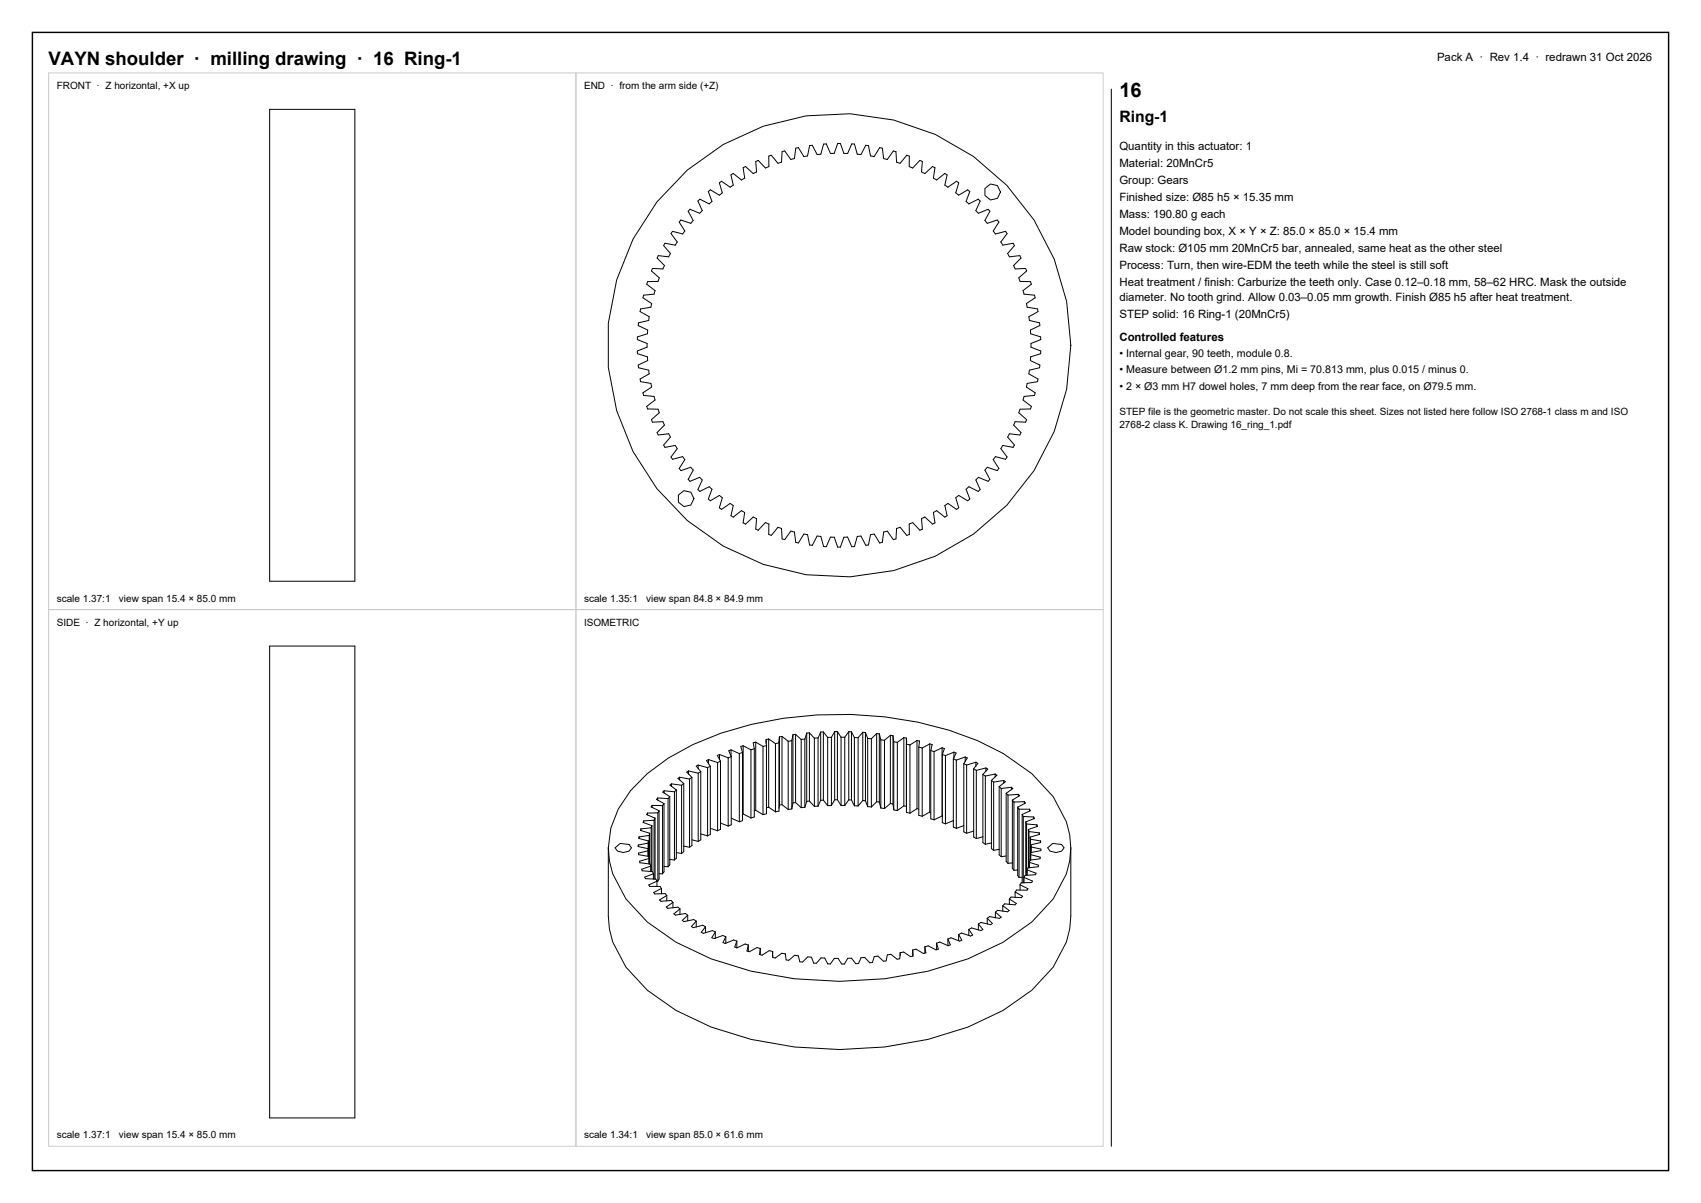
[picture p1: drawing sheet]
<svg xmlns="http://www.w3.org/2000/svg" width="420mm" height="297mm" viewBox="0 0 420 297" stroke-linecap="round" stroke-linejoin="round" font-family="sans-serif">
<path d="M8 8h404v281h-404z" fill="none" stroke="#000" stroke-width=".35"/>
<path d="M12 18h130.2v132.5h-130.2zM142.2 18h130.2v132.5h-130.2zM12 150.5h130.2v132.5h-130.2zM142.2 150.5h130.2v132.5h-130.2z" fill="none" stroke="#ccc" stroke-width=".25"/>
<g fill="none" stroke="#000" stroke-width=".25">
<path d="M66.6 27h21v116.5h-21zM274.4 22v261M172.3 49.6l.5-.4 2.3 1.1 .7-.6-.9-2.4 .5-.4 2.2 1.3 .8-.6-.8-2.5 .6-.4 2.1 1.5 .7-.5-.5-2.5 .6-.4 2 1.6 .8-.4-.4-2.6 .6-.3 1.9 1.8 .8-.5-.2-2.5 .6-.3 1.8 1.9 .8-.4v-2.6l.6-.2 1.7 2 .9-.3 .1-2.5 .7-.2 1.5 2.1 .9-.3 .3-2.5 .6-.2 1.4 2.3 .9-.2 .5-2.5 .7-.1 1.2 2.3 .9-.1 .7-2.5 .6-.1 1.1 2.4h.9l.8-2.5h.7l.9 2.5h.9l1-2.4 .7 .1 .7 2.5 .9 .1 1.2-2.3 .6 .1 .5 2.5 1 .2 1.3-2.3 .7 .2 .3 2.5 .9 .3 1.5-2.1 .6 .2 .2 2.5 .9 .3 1.6-2 .6 .2v2.6l.9 .4 1.7-1.9 .6 .3-.2 2.5 .9 .5 1.9-1.8 .6 .3-.4 2.6 .8 .4 2-1.6 .6 .4-.6 2.5 .8 .5 2.1-1.5 .5 .4-.7 2.5 .7 .6 2.2-1.3 .6 .4-1 2.4 .7 .6 2.3-1.1 .5 .4-1.1 2.4 .7 .7 2.4-1 .4 .5-1.2 2.2 .6 .7 2.4-.8 .4 .5-1.4 2.2 .6 .8 2.5-.7 .4 .6-1.6 2 .5 .8 2.6-.5 .3 .6-1.7 2 .4 .8 2.6-.3 .3 .6-1.8 1.8 .4 .9 2.5-.1 .3 .6-1.9 1.7 .3 .9h2.6l.2 .7-2.1 1.5 .3 .9 2.5 .3 .2 .6-2.2 1.4 .2 .9 2.6 .5 .1 .6-2.3 1.3 .2 .9 2.5 .6 .1 .7-2.4 1.1 .1 .9 2.5 .8v.6l-2.4 1v.9l2.4 1v.6l-2.5 .8-.1 .9 2.4 1.1-.1 .7-2.5 .6-.2 .9 2.3 1.3-.1 .6-2.6 .5-.2 .9 2.2 1.4-.2 .6-2.5 .3-.3 .9 2.1 1.5-.2 .7h-2.6l-.3 .9 1.9 1.7-.3 .6-2.5-.1-.4 .9 1.8 1.8-.3 .6-2.6-.3-.4 .8 1.7 2-.3 .6-2.6-.5-.5 .8 1.6 2-.4 .6-2.5-.7-.6 .8 1.4 2.2-.4 .5-2.4-.8-.6 .7 1.2 2.2-.4 .5-2.4-1-.7 .7 1.1 2.4-.5 .4-2.3-1.1-.7 .6 1 2.4-.6 .4-2.2-1.3-.7 .6 .7 2.5-.5 .4-2.1-1.5-.8 .5 .6 2.5-.6 .4-2-1.6-.8 .4 .4 2.6-.6 .3-1.9-1.8-.9 .5 .2 2.5-.6 .3-1.7-1.9-.9 .4v2.6l-.6 .2-1.6-2-.9 .3-.2 2.5-.6 .2-1.5-2.1-.9 .3-.3 2.5-.7 .2-1.3-2.3-1 .2-.5 2.5-.6 .1-1.2-2.3-.9 .1-.7 2.5-.7 .1-1-2.4h-.9l-.9 2.5h-.7l-.8-2.5h-.9l-1.1 2.4-.6-.1-.7-2.5-.9-.1-1.2 2.3-.7-.1-.5-2.5-.9-.2-1.4 2.3-.6-.2-.3-2.5-.9-.3-1.5 2.1-.7-.2-.1-2.5-.9-.3-1.7 2-.6-.2v-2.6l-.8-.4-1.8 1.9-.6-.3 .2-2.5-.8-.5-1.9 1.8-.6-.3 .4-2.6-.8-.4-2 1.6-.6-.4 .5-2.5-.7-.5-2.1 1.5-.6-.4 .8-2.5-.8-.6-2.2 1.3-.5-.4 .9-2.4-.7-.6-2.3 1.1-.5-.4 1.1-2.4-.6-.7-2.4 1-.5-.5 1.3-2.2-.6-.7-2.5 .8-.4-.5 1.4-2.2-.5-.8-2.5 .7-.4-.6 1.5-2-.5-.8-2.5 .5-.3-.6 1.6-2-.4-.8-2.6 .3-.3-.6 1.9-1.8-.4-.9-2.6 .1-.2-.6 1.9-1.7-.3-.9h-2.6l-.2-.7 2-1.5-.2-.9-2.6-.3-.2-.6 2.2-1.4-.2-.9-2.5-.5-.2-.6 2.3-1.3-.1-.9-2.5-.6-.1-.7 2.3-1.1v-.9l-2.5-.8v-.6l2.4-1v-.9l-2.4-1v-.6l2.5-.8v-.9l-2.3-1.1 .1-.7 2.5-.6 .1-.9-2.3-1.3 .2-.6 2.5-.5 .2-.9-2.2-1.4 .2-.6 2.6-.3 .2-.9-2-1.5 .2-.7h2.6l.3-.9-1.9-1.7 .2-.6 2.6 .1 .4-.9-1.9-1.8 .3-.6 2.6 .3 .4-.8-1.6-2 .3-.6 2.5 .5 .5-.8-1.5-2 .4-.6 2.5 .7 .5-.8-1.4-2.2 .4-.5 2.5 .8 .6-.7-1.3-2.2 .5-.5 2.4 1 .6-.7zM243.2 46.5l1.4-1.1 1.7 .4 .7 1.6-.7 1.6-1.7 .4-1.4-1.1zM167.5 122.2l1.4-1.1 1.7 .4 .7 1.6-.7 1.6-1.7 .4-1.4-1.1zM66.6 159.5h21v116.5h-21zM161 198.8l2.6 .1M161 198.8l-.2 .4 1.9 1M161 198.8v.5M162.4 197l2.6 .2M162.4 197l-.3 .4 1.8 1M162.4 197v.5"/>
<path d="M163.6 198.9v16.8M163.9 198.4v16.8l-.3 .5M163.9 198.4l-.3 .5M164 195.2l2.5 .3M164 195.2l-.3 .4 1.7 1.1M164 195.2v.6M165 197.2v16.8M165.4 196.7v16.8l-.4 .5M165.4 196.7l-.4 .5M165.8 193.5l2.5 .4M165.8 193.5l-.4 .3 1.6 1.2M165.8 193.5v.6"/>
<path d="M166.5 195.5v16.8M167 195v16.9l-.5 .4M167 195l-.5 .5M167.8 191.9l2.5 .4M167.8 191.9l-.4 .3 1.4 1.2M167.8 191.9v.7M168.3 193.9v16.8M168.8 193.4v16.9l-.5 .4M168.8 193.4l-.5 .5M170 190.3l2.4 .6M170 190.3l-.4 .3 1.2 1.3M170 190.3v.8"/>
<path d="M170.3 192.3v16.9M170.8 191.9v16.9l-.5 .4M170.8 191.9l-.5 .4M172.4 188.9l2.3 .6M172.4 188.9l-.5 .3 1.1 1.3M172.4 188.9v.9M172.4 190.9v16.8M173 190.5v16.8l-.6 .4M173 190.5l-.6 .4M174.7 189.5v16.9M174.9 187.5l2.3 .8M174.9 187.5l-.5 .3 1 1.4"/>
<path d="M174.9 187.5v1.1M175.4 189.2v16.8l-.7 .4M175.4 189.2l-.7 .3M177.2 188.3v16.8M177.7 186.3l2.1 .8M177.7 186.3l-.6 .2 .8 1.4M177.7 186.3v1.3M177.9 187.9v16.9l-.7 .3M177.9 187.9l-.7 .4M179.8 187.1v16.8M180.5 185.1l2 .9M180.5 185.1l-.6 .2 .7 1.5"/>
<path d="M180.5 185.1v1.6M180.6 186.8v16.8l-.8 .3M180.6 186.8l-.8 .3M182.5 186v16.9M183.3 185.8v16.8l-.8 .3M183.3 185.8l-.8 .2M183.5 184.1l1.9 1M183.5 184.1l-.6 .2 .4 1.5M183.5 184.1v16.9M185.4 185.1v16.8M186.2 184.9v16.8l-.8 .2M186.2 184.9l-.8 .2"/>
<path d="M186.6 183.2l1.8 1.1M186.6 183.2l-.6 .2 .2 1.5M186.6 183.2v16.9M188.4 184.3v16.8M189.2 182.6v1.5M189.2 182.6v.9M189.2 184.1v16.8l-.8 .2M189.2 184.1l-.8 .2M189.8 199.3l-.6 .1M189.8 199.3l1.7 1.1M189.8 182.4l1.7 1.2M189.8 182.4l-.6 .2"/>
<path d="M189.8 182.4v16.9M191.5 183.6v16.8M192.3 183.4v16.8l-.8 .2M192.3 183.4l-.8 .2M192.4 198.8l-.1 .8M192.4 181.9l-.1 1.5M192.4 181.9v16.9M193.1 198.6l-.7 .2M193.1 198.6l1.5 1.2M193.1 181.8l1.5 1.2M193.1 181.8l-.7 .1M193.1 181.8v16.8"/>
<path d="M194.6 183v16.8M195.5 199.7l-.9 .1M195.5 182.9l-.9 .1M195.5 182.9v16.8M195.8 198.2l-.3 1.5M195.8 181.4l-.3 1.5M195.8 181.4v16.8M196.4 198.1l-.6 .1M196.4 198.1l1.4 1.3M196.4 181.3l1.4 1.3M196.4 181.3l-.6 .1M196.4 181.3v16.8"/>
<path d="M197.8 182.6v16.8M198.7 199.3l-.9 .1M198.7 182.5l-.9 .1M198.7 182.5v16.8M199.2 197.8l-.5 1.5M199.2 181l-.5 1.5M199.2 181v16.8M199.9 197.8h-.7M199.9 197.8l1.2 1.3M199.9 180.9l1.2 1.3M199.9 180.9l-.7 .1M199.9 180.9v16.9"/>
<path d="M201.1 182.2v16.9M202 199l-.9 .1M202 182.2h-.9M202 182.2v16.8M202.6 197.6l-.6 1.4M202.6 180.7l-.6 1.5M202.6 180.7v16.9M203.3 197.5l-.7 .1M203.3 197.5l1.1 1.4M203.3 180.7l1.1 1.4M203.3 180.7h-.7M203.3 180.7v16.8"/>
<path d="M204.4 182.1v16.8M205.3 198.9h-.9M205.3 182l-.9 .1M205.3 182v16.9M206.1 197.5l-.8 1.4M206.1 180.6l-.8 1.4M206.1 180.6v16.9M206.8 197.5h-.7M206.8 197.5l.9 1.3M206.8 180.6l.9 1.4M206.8 180.6h-.7M206.8 180.6v16.9"/>
<path d="M207.7 198.8l.9 .1M207.7 182h.9M207.7 182v16.8M208.6 182v16.9M209.6 197.5l-1 1.4M209.6 197.5h.6M209.6 180.6l.6 .1M209.6 180.6l-1 1.4M209.6 180.6v16.9M210.2 197.5l.8 1.4M210.2 180.7l.8 1.4M210.2 180.7v16.8"/>
<path d="M211 198.9l.9 .1M211 182.1h.9M211 182.1v16.8M211.9 182.1v16.9M213 197.6l-1.1 1.4M213 197.6l.7 .1M213 180.8h.7M213 180.8l-1.1 1.3M213 180.8v16.8M213.7 197.7l.5 1.4M213.7 180.8l.5 1.5M213.7 180.8v16.9"/>
<path d="M214.2 199.1l1 .1M214.2 182.3l1 .1M214.2 182.3v16.8M215.2 182.4v16.8M216.5 197.9l-1.3 1.3M216.5 197.9l.6 .1M216.5 181.1l.6 .1M216.5 181.1l-1.3 1.3M216.5 181.1v16.8M217.1 198l.4 1.5M217.1 181.2l.4 1.4M217.1 181.2v16.8"/>
<path d="M217.5 199.5l.9 .1M217.5 182.6l.9 .2M217.5 182.6v16.9M218.4 182.8v16.8M219.8 198.4l-1.4 1.2M219.8 198.4l.7 .1M219.8 181.5l.7 .1M219.8 181.5l-1.4 1.3M219.8 181.5v16.9M220.5 198.5l.2 1.4M220.5 181.6l.2 1.5M220.5 181.6v16.9"/>
<path d="M220.7 183.1v16.9l.9 .1M220.7 183.1l.9 .2M221.6 183.3v16.8M223.2 199l-1.6 1.1M223.2 199l.6 .2M223.2 182.1l.6 .1M223.2 182.1l-1.6 1.2M223.2 182.1v16.9M223.8 182.2v18.4l.9 .2M223.8 182.2v1.5l.9 .2M224.7 183.9v16.9M226.4 199.7l-1.7 1.1"/>
<path d="M226.4 199.7l.5 .1M226.4 182.8l.6 .2M226.4 182.8l-1.7 1.1M226.4 182.8v16.9M226.9 184.5v16.8l.8 .2M226.9 184.5l.8 .2M227 183l-.1 1.5M227 183v.2M227.7 184.7v16.8M229.6 183.7l.6 .1-.4 1.5M229.6 183.7l-1.9 1M229.6 183.7v16.8"/>
<path d="M229.8 185.3v16.8l.8 .3M229.8 185.3l.8 .3M230.6 185.6v16.8M232.6 184.6l.6 .2-.5 1.5M232.6 184.6l-2 1M232.6 184.6v16.8M232.7 186.3v16.8l.7 .3M232.7 186.3l.7 .3M233.4 186.6v16.8M235.4 187.3v16.9l.7 .3M235.4 187.3l.7 .4M235.5 185.7l.6 .2-.7 1.4"/>
<path d="M235.5 185.7l-2.1 .9M235.5 185.7v1.4M236.1 187.7v16.8M238 188.5v16.9l.7 .3M238 188.5l.7 .4M238.3 186.9l.5 .2-.8 1.4M238.3 186.9l-2.2 .8M238.3 186.9v1.1M238.7 188.9v16.8M240.4 189.8v16.9l.7 .3M240.4 189.8l.7 .4M241 188.2l.4 .3-1 1.3"/>
<path d="M241 188.2l-2.3 .7M241 188.2v1M241.1 190.2v16.8M242.7 191.2v16.8l.6 .4M242.7 191.2l.6 .4M243.3 191.6v16.8M243.4 189.6l.5 .3-1.2 1.3M243.4 189.6l-2.3 .6M243.4 189.6v.8M244.8 192.7v16.8l.5 .4M244.8 192.7l.5 .4M245.3 193.1v16.8"/>
<path d="M245.7 191.1l-2.4 .5M245.7 191.1l.4 .3-1.3 1.3M245.7 191.1v.7M246.7 194.2v16.9l.5 .4M246.7 194.2l.5 .5M247.2 194.7v16.8M247.8 192.7l-2.5 .4M247.8 192.7l.4 .3-1.5 1.2M247.8 192.7v.7M248.4 195.8v16.9l.5 .4M248.4 195.8l.5 .5M248.9 196.3v16.8"/>
<path d="M249.7 194.4l-2.5 .3M249.7 194.4l.4 .3-1.7 1.1M249.7 194.4v.6M250 197.5v16.9l.4 .5M250 197.5l.4 .5M250.4 198v16.9M251.3 199.3v16.8l.3 .5M251.3 199.3l.3 .5M251.4 196.1l-2.5 .2M251.4 196.1l.3 .4-1.7 1M251.4 196.1v.6M251.6 199.8h2.6"/>
<path d="M251.6 199.8v16.8M252.9 197.9l-2.5 .1M252.9 197.9l.3 .4-1.9 1M252.9 197.9v.5M254.2 199.8l.2 .3-2 1M254.2 199.8v.5M150.2 209.3v16.8l.3 3.3 .8 3.2 3.2 6.2 5.3 5.7 7.1 5 8.7 4.1a93.3 93.3 0 0 0 63.4 0l8.7-4.1 7.1-5 5.3-5.7 3.2-6.2 .8-3.2 .3-3.3v-16.8M150.2 209.3l.6-4.8 1.9-4.8 3-4.5a49.5 49.5 0 0 1 22.2-14.2 93.1 93.1 0 0 1 63.4 1.8l6.4 3.2 7.1 5 5.3 5.7 3.2 6.2 .8 3.2 .3 3.2M150.2 209.3l.3 3.2 .8 3.2 3.2 6.2 5.3 5.7 7.1 5 8.7 4.1a93.3 93.3 0 0 0 63.4 0l8.7-4.1 7.1-5 5.3-5.7 3.2-6.2 .8-3.2 .3-3.2M151.9 209.3l1.2-1.1 2.2 .3 .6 .8-.6 .8-1.4 .4-1.4-.4zM157.8 206.6v.4l2.3 .6M157.8 206.6v.4"/>
<path d="M158.3 204.6l-.1 .4 2.2 .7M158.3 204.6v.4M158.9 202.7l-.1 .3 2.2 .8M158.9 202.7v.4M159.9 200.7l-.2 .4 2 .9M159.9 200.7v.5M160 210.1l-2.4 .5 .1 .4 2.4 .4M160 210.1v1.3M160.1 208.1l-2.5 .5v.4l2.4 .5v.6M160.1 208.1v3.3M160.1 207.6v.5M160.1 207.6v3.8"/>
<path d="M160.1 211.4l.1 .6M160.2 212l-2.3 .6 .1 .4 2.5 .3 .2 .5M160.2 212v1.3M160.3 206.2l-2.5 .4M160.3 206.2v7.1M160.4 205.7l-.1 .5M160.4 205.7v7.6M160.7 213.8l-2.3 .8 .2 .4 2.5 .2 .2 .5M160.7 213.8v1.4M160.8 204.4l-2.5 .2M160.8 204.4v10.8M161 203.8l-.2 .6"/>
<path d="M161 203.8v11.4M161.3 215.7l-2.1 .9 .2 .3 2.5 .1 .3 .5M161.3 215.7v1.3M161.5 202.5l-2.6 .2M161.5 202.5v14.5M161.7 202l-.2 .5M161.7 202v15M162.2 217.5h.2M162.2 217.5l-2 1 .2 .3h2.6l.3 .5M162.2 217.5v1.4M162.4 200.7h-2.5M162.4 200.7v16.8"/>
<path d="M162.7 200.2v16.8l-.3 .5M162.7 215.7h.9M162.7 200.2l-.3 .5M163.3 219.3l-1.9 1 .3 .4 2.5-.1 .4 .5M163.3 219.3v1.4M163.9 213.9l1.1 .1M165.4 212.2l1.1 .1M167 210.5l1.3 .2M168.8 208.9l1.5 .3M170.8 207.3l1.6 .4M173 205.9l1.7 .5M175.4 204.5l1.8 .6"/>
<path d="M177.9 203.2l1.9 .7M180.6 202l1.9 .9M183.5 201h-.2M183.5 201l1.9 .9M186.6 200.1l-.4 .1M186.6 200.1l1.8 1M229.6 200.5l-1.9 1M229.6 200.5l.2 .1M232.6 201.4l-2 1M232.6 201.4l.1 .1M235.4 202.6l-2 .8M238 203.8l-1.9 .7"/>
<path d="M240.4 205.2l-1.7 .5M242.7 206.6l-1.6 .4M244.8 208.1l-1.5 .3M246.7 209.7l-1.4 .2M248.4 211.3l-1.2 .2M250 213l-1.1 .1M251.3 214.8l-.9 .1M251.9 218.5l1.9 .9-.2 .4-2.6-.1-.3 .5M251.9 218.5v1.3M252.4 216.6h-.8M252.4 201.1v16.9M252.4 201.1l.3 .5"/>
<path d="M252.7 201.6l2.5 .1M252.7 201.6v16.4M252.9 216.6l2 .9-.2 .4h-2.5l-.3 .6M252.9 216.6v1.4M253.3 202.9l.2 .5M253.3 202.9v13.2M253.5 203.4l2.5 .2M253.5 203.4v12.7M253.6 214.8l2.2 .8-.1 .4-2.6 .1-.2 .5M253.6 214.8v1.3M253.9 204.8l.2 .5M253.9 204.8v9.5"/>
<path d="M254.1 205.3l2.5 .3M254.1 205.3v8.9M254.2 212.9l2.2 .7-.1 .4-2.5 .3-.2 .5M254.2 212.9v1.3M254.4 206.7l.1 .5M254.4 206.7v5.7M254.5 207.2l2.4 .4M254.5 207.2v5.2M254.5 211l2.3 .6v.4l-2.5 .4-.1 .5M254.5 211v1.4M254.5 210.5v.5M254.6 208.6v1.9"/>
<path d="M254.6 208.6v.5l2.4 .5v.4l-2.5 .5M255.2 201.7l.2 .4-2.1 .8M255.2 201.7v.4M256 203.6l.2 .4-2.3 .8M256 203.6v.5M256.6 205.6l.1 .4-2.3 .7M256.6 205.6v.4M256.9 207.6l.1 .4-2.4 .6M256.9 207.6v.4M258.7 209.3l1.2-1.1 2.2 .3 .6 .8-.6 .8-1.4 .4-1.4-.4zM164.6 221.1l-1.7 1.1 .3 .3 2.5-.2 .5 .5M164.6 221.1v1.3"/>
<path d="M166.2 222.8l-1.7 1.1 .4 .4 2.5-.3 .5 .4M166.2 222.8v1.3M167.9 224.4l-1.5 1.2 .4 .3 2.5-.4 .5 .5M167.9 224.4v1.4M169.8 226l-1.3 1.2 .4 .3 2.4-.5 .6 .4M169.8 226v1.4M171.9 227.4l-1.2 1.3 .5 .3 2.3-.6 .7 .4M171.9 227.4v1.5M174.2 228.8l-1 1.4 .4 .2 2.3-.7 .7 .4M174.2 228.8v1.5M176.6 230.1l-.8 1.4 .5 .2 2.2-.7 .7 .3M176.6 230.1v1.5"/>
<path d="M179.2 231.3l-.7 1.4 .6 .2 2.1-.8 .7 .3M179.2 231.3v1.6M181.9 232.4l-.5 1.4 .6 .2 2-.9 .8 .2M181.9 232.4v1.6M184.8 233.3l-.4 1.5 .6 .2 1.9-1.1 .8 .3M184.8 233.3v1.6M187.7 234.2l-.1 1.5 .6 .1 1.7-1.1 .9 .2M187.7 234.2v1.5M190.8 234.9v1.5l.6 .1 1.6-1.2 .9 .2M190.8 234.9v1.4M193.9 235.5v.1M222.3 235.2l-.1 1.5-.7 .1-1.5-1.2-.9 .2-.3 1.4-.6 .1-1.4-1.2-.9 .1-.5 1.4-.7 .1-1.2-1.3h-.9l-.6 1.5h-.7l-1.1-1.3h-.9l-.8 1.4h-.7l-.9-1.4h-.9l-1 1.4h-.6l-.8-1.5h-.9l-1.1 1.3h-.7l-.5-1.5-1-.1-1.3 1.3-.6-.1-.4-1.4-.9-.1-1.4 1.2-.7-.1-.2-1.5"/>
<path d="M222.3 235.2v.7M225.4 234.5v1.5l-.6 .2-1.7-1.2-.8 .2M225.4 234.5v1.6M228.4 233.8l.2 1.4-.6 .2-1.8-1.1-.8 .2M228.4 233.8v1.5M231.3 232.9l.8-.3 2 .9M231.3 232.9l.4 1.4-.6 .2-1.9-1-.8 .3M231.3 232.9v1.6M234 231.8l.7 1.5-.6 .2M234 231.8v1.7M236.7 230.7l.8 1.4-.6 .2-2.1-.8-.8 .3M236.7 230.7v1.6"/>
<path d="M239.2 229.5l1 1.3-.5 .3-2.3-.7-.7 .3M239.2 229.5v1.5M241.6 228.1l1.1 1.4-.5 .2-2.3-.6-.7 .4M241.6 228.1v1.5M243.8 226.7l1.2 1.3-.4 .3-2.4-.6-.6 .4M243.8 226.7v1.4M245.8 225.2l1.4 1.2-.4 .3-2.5-.4-.5 .4M245.8 225.2v1.4M247.6 223.6l1.6 1.2-.4 .3-2.5-.3-.5 .4M247.6 223.6v1.4M249.2 221.9l1.7 1.2-.3 .3-2.5-.3-.5 .5M249.2 221.9v1.4"/>
<path d="M250.7 220.2l1.8 1.1-.3 .3-2.6-.1-.4 .4M250.7 220.2v1.4"/>
<circle cx="207.2" cy="85.2" r="57.2"/>
</g>
<text font-size="4.9" x="276.4" y="24">16</text>
<text font-size="4.6" x="12" y="16">VAYN shoulder · milling drawing · 16 Ring-1</text>
<text font-size="3.9" x="276.4" y="30">Ring-1</text>
<g font-size="2.8">
<text x="354.8" y="15">Pack A · Rev 1.4 · redrawn 31 Oct 2026</text>
<text x="276.4" y="37">Quantity in this actuator: 1</text>
<text x="276.4" y="41.2">Material: 20MnCr5</text>
<text x="276.4" y="45.4">Group: Gears</text>
<text x="276.4" y="49.6">Finished size: Ø85 h5 × 15.35 mm</text>
<text x="276.4" y="53.8">Mass: 190.80 g each</text>
<text x="276.4" y="58">Model bounding box, X × Y × Z: 85.0 × 85.0 × 15.4 mm</text>
<text x="276.4" y="62.2">Raw stock: Ø105 mm 20MnCr5 bar, annealed, same heat as the other steel</text>
<text x="276.4" y="66.4">Process: Turn, then wire-EDM the teeth while the steel is still soft</text>
<text x="276.4" y="70.6">Heat treatment / finish: Carburize the teeth only. Case 0.12–0.18 mm, 58–62 HRC. Mask the outside</text>
<text x="276.4" y="74.2">diameter. No tooth grind. Allow 0.03–0.05 mm growth. Finish Ø85 h5 after heat treatment.</text>
<text x="276.4" y="78.4">STEP solid: 16 Ring-1 (20MnCr5)</text>
<text x="276.4" y="84.1">Controlled features</text>
</g>
<g font-size="2.6">
<text x="276.4" y="88.1">• Internal gear, 90 teeth, module 0.8.</text>
<text x="276.4" y="92.2">• Measure between Ø1.2 mm pins, Mi = 70.813 mm, plus 0.015 / minus 0.</text>
<text x="276.4" y="96.3">• 2 × Ø3 mm H7 dowel holes, 7 mm deep from the rear face, on Ø79.5 mm.</text>
</g>
<g font-size="2.5">
<text x="14" y="22">FRONT · Z horizontal, +X up</text>
<text x="144.2" y="22">END · from the arm side (+Z)</text>
<text x="276.4" y="102.4">STEP file is the geometric master. Do not scale this sheet. Sizes not listed here follow ISO 2768-1 class m and ISO</text>
<text x="276.4" y="105.6">2768-2 class K. Drawing 16_ring_1.pdf</text>
<text x="14" y="148.5">scale 1.37:1</text>
<text x="29.4" y="148.5">view span 15.4 × 85.0 mm</text>
<text x="144.2" y="148.5">scale 1.35:1</text>
<text x="159.6" y="148.5">view span 84.8 × 84.9 mm</text>
<text x="14" y="154.5">SIDE · Z horizontal, +Y up</text>
<text x="144.2" y="154.5">ISOMETRIC</text>
<text x="14" y="281">scale 1.37:1</text>
<text x="29.4" y="281">view span 15.4 × 85.0 mm</text>
<text x="144.2" y="281">scale 1.34:1</text>
<text x="159.6" y="281">view span 85.0 × 61.6 mm</text>
</g>
</svg>
